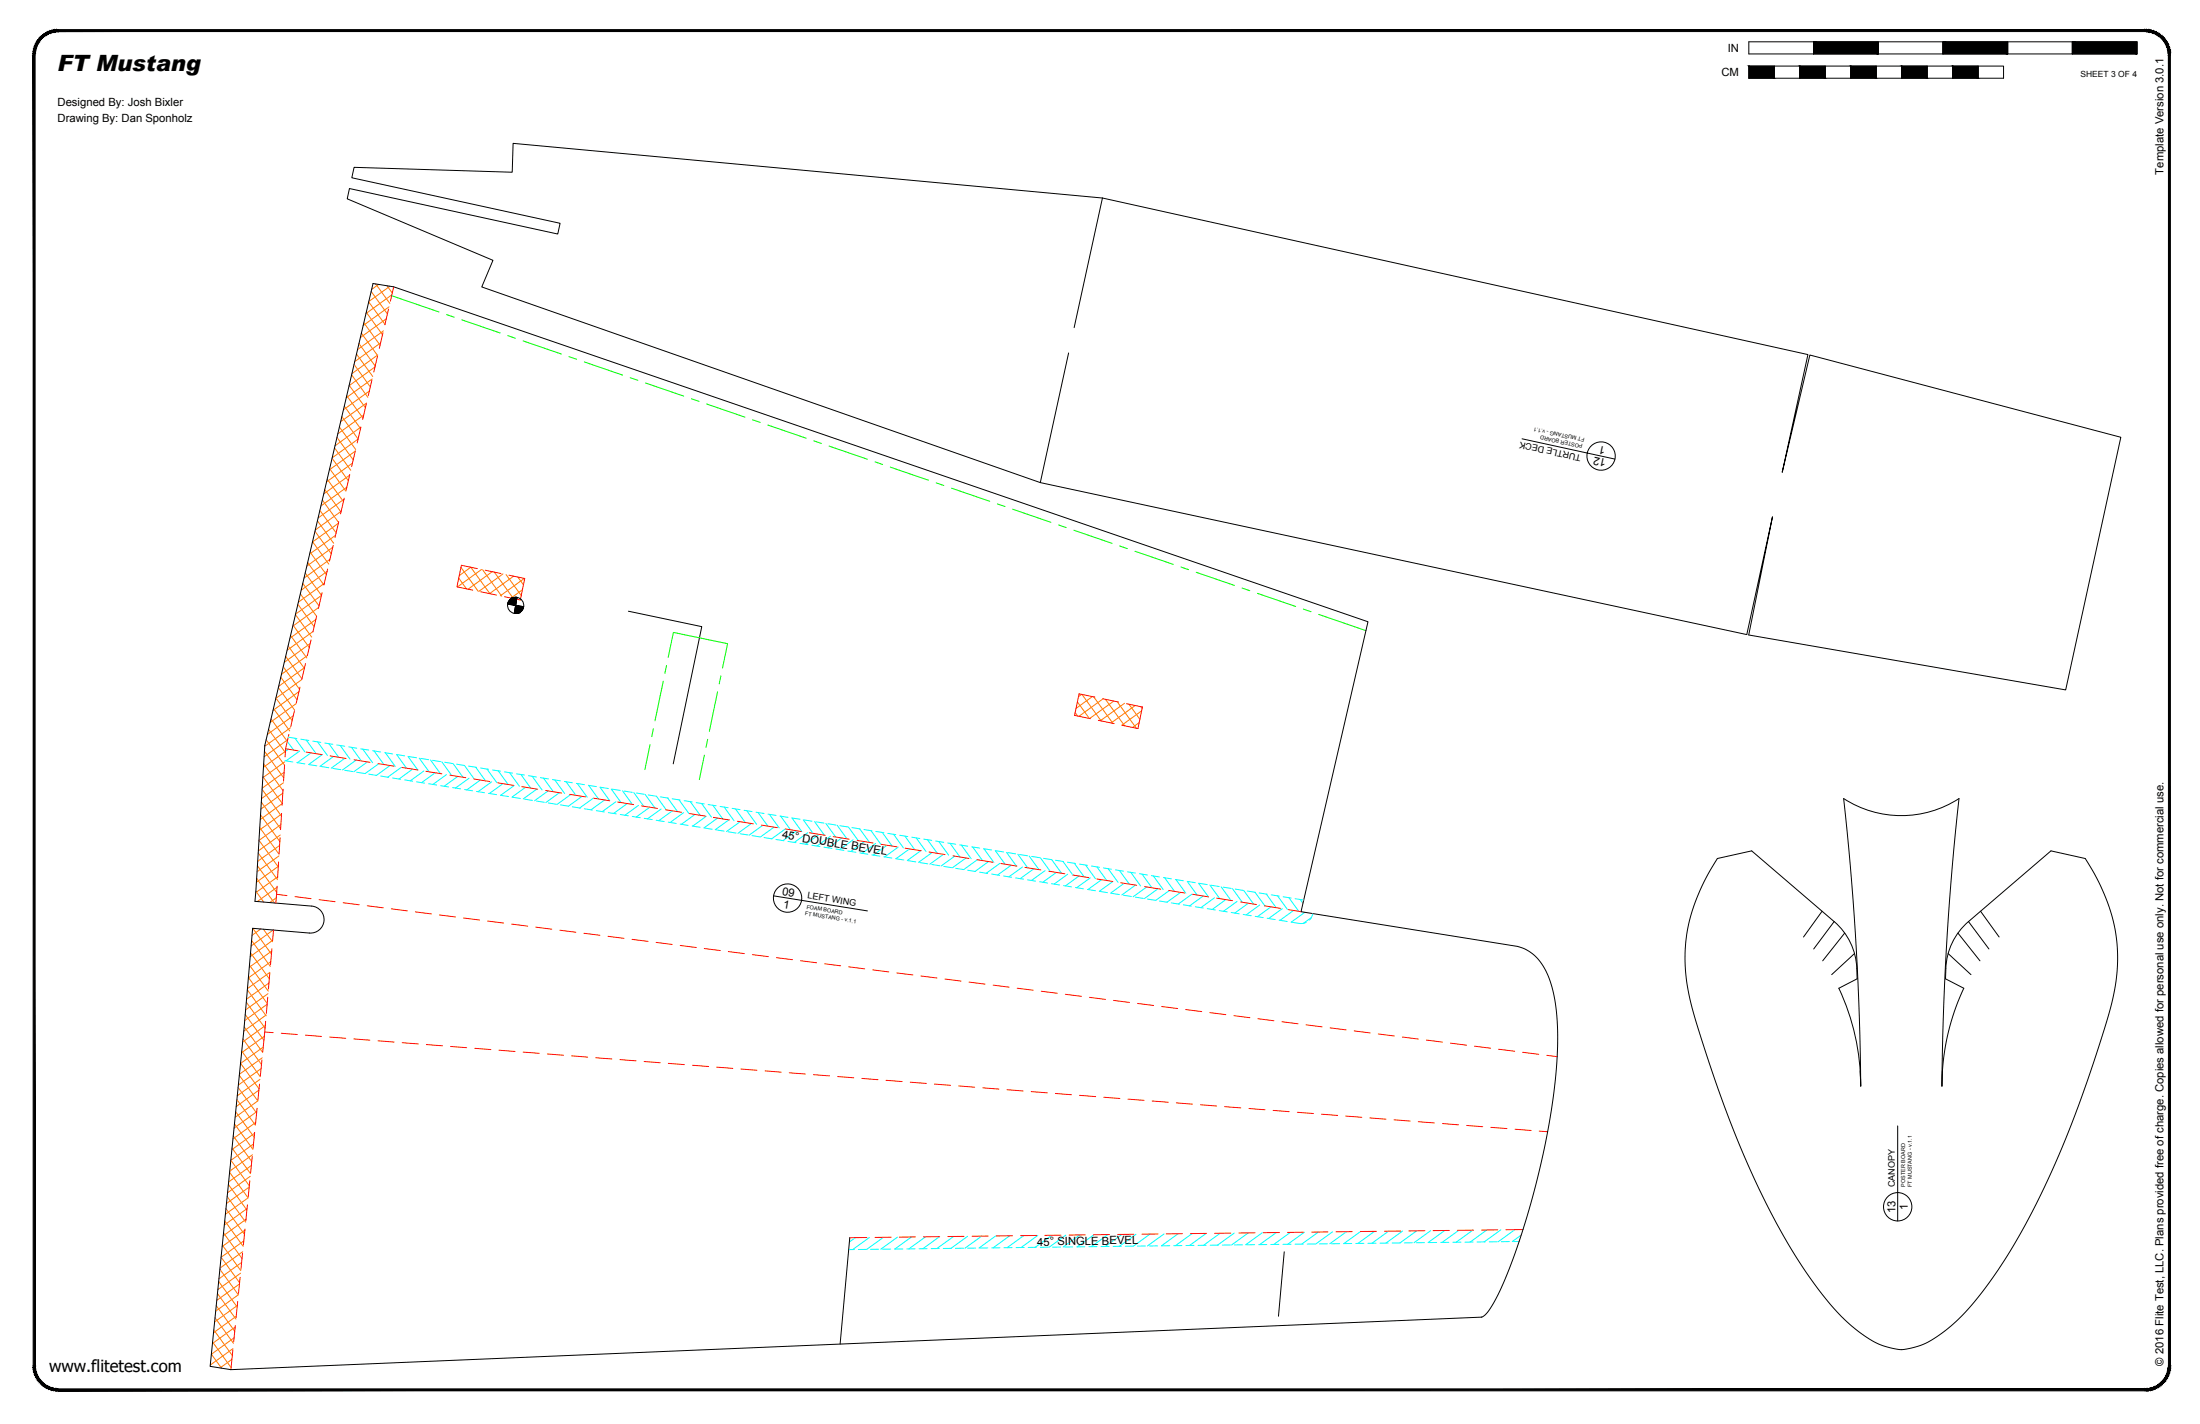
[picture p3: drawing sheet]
<svg xmlns="http://www.w3.org/2000/svg" width="864mm" height="559mm" viewBox="0 0 864 559" stroke-linecap="round" stroke-linejoin="round" font-family="sans-serif">
<!-- layer: 06 CAVITY -->
<g fill="none" stroke="#ff7f00" stroke-width=".39">
<path d="M144.7 118.5l6.4 8.8M145.7 114.4l6.4 8.8M147.5 111.4l5.5 7.7M148.6 111.6l-2.7 2M151.9 112.1l2.1 2.9M153.1 112.3l-8.3 6M153.8 115.7l-10.1 7.3M139.9 138.9l6.4 8.8M140.9 134.8l6.4 8.8M141.9 130.7l6.3 8.8M142.8 126.6l6.4 8.9M143.8 122.5l6.4 8.9"/>
<path d="M148.3 139.3l-10.2 7.3M149.4 134.6l-10.2 7.3M150.5 129.8l-10.2 7.4M151.6 125.1l-10.1 7.4M152.7 120.4l-10.1 7.4M135.1 159.4l6.4 8.8M136.1 155.3l6.4 8.8M137.1 151.2l6.3 8.8M138 147.1l6.4 8.8M139 143l6.4 8.8M143.9 158.2l-10.2 7.3M145 153.4l-10.2 7.4"/>
<path d="M146.1 148.7l-10.2 7.4M147.2 144l-10.2 7.4M130.4 179.8l6.3 8.8M131.3 175.7l6.4 8.9M132.3 171.6l6.3 8.9M133.2 167.6l6.4 8.8M134.2 163.5l6.4 8.8-10.2 7.4M139.5 177l-10.2 7.4M141.7 167.6l-10.2 7.4M142.8 162.9l-10.2 7.3M126.5 196.2l6.4 8.8M127.5 192.1l6.4 8.8"/>
<path d="M128.4 188l6.4 8.8M129.4 183.9l6.4 8.8M135 195.9l-10.1 7.4M136.1 191.2l-10.1 7.3M137.2 186.5l-10.1 7.3M138.4 181.8l-10.2 7.3M121.7 216.7l6.4 8.8M122.7 212.6l6.4 8.8M123.6 208.5l6.4 8.8M124.6 204.4l6.4 8.8M125.6 200.3l6.3 8.8M129.5 219.5l-10.2 7.4"/>
<path d="M130.6 214.8l-10.2 7.3M131.7 210.1l-10.2 7.3M132.8 205.4l-10.1 7.3M133.9 200.6l-10.1 7.4M116.9 237.1l6.4 8.8M117.9 233l6.4 8.8M118.8 228.9l6.4 8.8M119.8 224.8l6.4 8.9-10.2 7.3M120.8 220.7l6.3 8.9M125.1 238.4l-10.2 7.3M127.3 228.9l-10.2 7.4M128.4 224.2l-10.2 7.4"/>
<path d="M180.1 226.9l3 4.2M180.3 225.9l4.5-3.3 7.5 10.4M181 222.7l6.7 9.3M189 223.5l-9.5 6.8M189.4 223.6l7.5 10.3M193.2 224.3l-9.4 6.9M194 224.5l7.6 10.4M197.4 225.2l-9.4 6.9M198.7 225.5l5.9 8.2M201.6 226.1l-9.4 6.9M203.3 226.4l2.2 3.1M205.1 231.5l-4.5 3.2"/>
<path d="M205.8 227l-9.4 6.8M112.1 257.6l6.4 8.8M113.1 253.5l6.4 8.8M114.1 249.4l6.3 8.8M115 245.3l6.4 8.8M116 241.2l6.4 8.8M120.7 257.3l-10.2 7.3M121.8 252.5l-10.2 7.4M122.9 247.8l-10.2 7.4M124 243.1l-10.2 7.4M107.4 278l6.3 8.8M108.3 273.9l6.4 8.8"/>
<path d="M109.3 269.8l6.4 8.9M110.2 265.8l6.4 8.8M111.2 261.7l6.4 8.8M116.2 276.1l-10.1 7.4M117.3 271.4l-10.1 7.4M118.4 266.7l-10.1 7.4M119.6 262l-10.2 7.3M422 279.6l1 1.4M422.9 275.4l4.7 6.5M424.6 272.5l-1.2 .9M424.7 272.5l7.5 10.4M428.8 273.3l-6.4 4.7"/>
<path d="M429.3 273.5l7.6 10.3M433 274.2l-9.5 6.9M433.9 274.4l7.6 10.4M437.2 275.1l-9.5 6.9M438.6 275.4l7.5 10.4M441.4 276l-9.5 6.8M443.2 276.3l4.2 6M445.6 276.9l-9.4 6.8M447.8 277.3l.5 .7M448.1 279l-7.7 5.6M103.5 299.8l7.6 10.5M103.8 294.8l7.6 10.5"/>
<path d="M104.5 290.3l7.2 10M105.4 286.2l6.6 9.1M106.4 282.1l6.4 8.8M111.8 299l-8.6 6.2M112 294.9l-8.6 6.2M112.9 290.3l-9.2 6.7M114 285.6l-10.1 7.3M115.1 280.9l-10.1 7.3M447.2 283.6l-2.6 1.9M102.3 319.8l7.6 10.4M102.6 314.8l7.6 10.4M102.9 309.8l7.6 10.4"/>
<path d="M103.2 304.8l7.6 10.4M110.5 319.5l-8.6 6.2M110.8 315.4l-8.6 6.2M111 311.3l-8.6 6.2M111.3 307.2l-8.6 6.2M111.5 303.1l-8.6 6.2M101 339.7l7.6 10.5M101.4 334.7l7.5 10.5M101.7 329.7l7.5 10.5M102 324.8l7.5 10.4M109.2 340l-8.5 6.2M109.5 335.9l-8.6 6.2"/>
<path d="M109.8 331.8l-8.6 6.2M110 327.7l-8.6 6.2M110.3 323.6l-8.6 6.2M100.4 349.7l3.1 4.3M100.7 344.7l7 9.6M108.5 352.3l-2.6 1.9M108.7 348.2l-7.7 5.6M109 344.1l-8.6 6.2M97.9 378.7l7.4 10.2M98.3 373.9l7.4 10.2M98.8 369.1l7.3 10.2M99.2 364.3l7.3 10.1"/>
<path d="M102.4 364.5l-3.5 2.5M103.4 364.6l3.6 5M106.3 377.4l-8.8 6.4M106.7 373.2l-8.8 6.4M107 369l-8.8 6.4M107.2 365l-8.6 6.2M96.3 398.1l7.3 10.1M96.7 393.3l7.4 10.2M97.1 388.4l7.4 10.2M97.5 383.6l7.4 10.2M104.5 398.3l-8.8 6.4M104.9 394.1l-8.8 6.4"/>
<path d="M105.2 389.9l-8.8 6.4M105.6 385.7l-8.8 6.4M105.9 381.6l-8.8 6.3M94.4 417.2l7.3 10.1M94.9 412.5l7.3 10M95.4 407.7l7.2 10M95.8 402.9l7.3 10.1M102.5 419.3l-8.9 6.5M102.9 415.1l-8.9 6.5M103.3 410.9l-8.9 6.4M103.8 406.7l-9 6.4M104.1 402.5l-8.8 6.4"/>
<path d="M92.5 436.3l7.3 10M93 431.5l7.3 10M93.5 426.7l7.2 10.1M93.9 422l7.3 10-8.9 6.5M100.8 436.2l-8.9 6.5M101.6 427.8l-8.9 6.4M102.1 423.6l-9 6.4M90.6 455.3l7.3 10M91.1 450.5l7.2 10.1M91.6 445.8l7.2 10M92 441l7.3 10M98.7 457.4l-8.9 6.4"/>
<path d="M99.1 453.2l-8.9 6.4M99.5 448.9l-8.9 6.5M99.9 444.7l-8.9 6.4M100.4 440.5l-9 6.4M88.2 479.1l7.3 10M88.7 474.3l7.3 10M89.2 469.6l7.2 10M89.6 464.8l7.3 10M90.1 460l7.3 10.1-8.9 6.4M96.5 478.5l-8.9 6.5M97 474.3l-9 6.4M97.8 465.8l-8.9 6.5"/>
<path d="M98.2 461.6l-8.9 6.5M86.3 498.1l7.3 10M86.8 493.3l7.3 10.1M87.3 488.6l7.2 10M87.7 483.8l7.3 10.1M94.4 499.6l-8.9 6.5M94.8 495.4l-8.9 6.5M95.3 491.2l-8.9 6.4M95.7 487l-8.9 6.4M96.1 482.7l-8.9 6.5M84.4 517.1l7.3 10M84.9 512.4l7.2 10"/>
<path d="M85.4 507.6l7.2 10M85.8 502.8l7.3 10.1M92.7 516.5l-8.9 6.5M93.2 512.3l-9 6.5M93.6 508.1l-8.9 6.4M94 503.9l-8.9 6.4M82.5 536.1v.1M83.4 526.6l7.3 10.1M83.9 521.9l7.3 10M91 533.4l-4.6 3.4M91.5 529.2l-9 6.5M91.9 525l-8.9 6.4 3.9 5.5"/>
<path d="M92.3 520.8l-8.9 6.4"/>
</g>
<!-- layer: 01 CUT -->
<g fill="none" stroke="#000" stroke-width=".39">
<path d="M432.8 77.7l276.9 61.4-10.1 46.2 10.9-46 122 32.3-21.6 99.1-124.4-21.5 9.3-46.4-10.1 46.2-277.3-59.6M432.8 77.7l-231.4-21.4-.3 11.3-62.1-1.9-.9 4.1 81.8 17.8-1 4.2-81.7-17.8-.9 4 57.2 24.2-4.4 10.4 219.3 76.8M432.8 77.7l-11.2 50.9M146.4 111.3l8.2 1.3 382.4 131.4-26.3 113.8 85 13.6a17.4 17.4 0 0 1 12 11.4 75.8 75.8 0 0 1 3.6 31.5 293.3 293.3 0 0 1-22.7 92.6l-4.2 7.5-1.5 1.6-1.4 .9-490.9 20.6-8.1-1.3 13.3-132.5 3.4-39.4 22.3 1.8a5.3 5.3 0 0 0 5.7-4.8 5.3 5.3 0 0 0-4.9-5.7l-22.2-1.9 3.8-61.2zM419.5 138.5l-11.1 50.9M246.7 239.8l28.8 6.1-11.2 53.9M715.2 357.6l-7.2 10.1M777.5 357.6l7.3 10.1M720 361.6l-8 10.8M720 361.7l-32.4-27.8-13.4 3a69.3 69.3 0 0 0-12.8 38.6 83.7 83.7 0 0 0 5.3 28.4 402.1 402.1 0 0 0 33.3 80.9 143 143 0 0 0 26.2 35 34.6 34.6 0 0 0 17.3 9.4l3.4 .4a30.8 30.8 0 0 0 17.6-8.1 114.5 114.5 0 0 0 23.7-29.1 346.5 346.5 0 0 0 33.5-75.2l1.1-3.3a151.5 151.5 0 0 0 7.9-29.6 64.7 64.7 0 0 0-8.5-41.4l-3.6-6-13.5-3-32.4 27.8M720 361.7a26.6 26.6 0 0 1 9 22.4l-7.2 3.7a90.4 90.4 0 0 1 8.6 38.4M724.1 366.2l-8.6 10.8"/>
<path d="M728 374.2l-9 8.3M764.7 374.2l9 8.3M768.6 366.2l8.6 10.8M772.7 361.7a26.6 26.6 0 0 0-9 22.4l7.2 3.7a90.1 90.1 0 0 0-8.6 38.4M772.7 361.6l8.1 10.8M730.2 420.2l.2 6M730.4 426.2a1100.4 1100.4 0 0 0-6.7-112.8 41.6 41.6 0 0 0 45.3 0 1094.2 1094.2 0 0 0-6.7 112.8M762.5 420.2l-.2 6M333.6 485.7l-3.8 41.7M504.1 491.2l-2.2 25.3"/>
</g>
<!-- layer: 05 REFERENCE -->
<g fill="none" stroke="#0f0" stroke-width=".39">
<path d="M153.7 116l18.6 6.4M175.3 123.5l3 1M181.3 125.5l15 5.2M199.3 131.7l3 1M205.3 133.8l15.1 5.1M223.4 140l3 1M229.4 142l15 5.2M247.4 148.2l3 1M253.4 150.3l15 5.1M271.4 156.5l3 1M277.4 158.5l15 5.2M295.4 164.7l3 1.1"/>
<path d="M301.4 166.8l15 5.2M319.4 173l3 1M325.5 175.1l15 5.1M343.5 181.2l3 1.1M349.5 183.3l15 5.2M367.5 189.5l3 1M373.5 191.6l15 5.1M391.5 197.8l3 1M397.5 199.8l15 5.2M415.5 206l3 1M421.5 208.1l15 5.1M439.6 214.3l3 1"/>
<path d="M445.6 216.3l15 5.2M463.6 222.5l3 1M469.6 224.6l15 5.1M487.6 230.8l3 1M493.6 232.8l15 5.2M511.6 239l3 1.1M262.3 258l2-9.8 21.3 4.4-2 9.6M517.6 241.1l18.6 6.4M260.4 267.3l-3.3 15.6M261.6 261.1l-.6 3.1M281.7 271.5l-3.3 15.5M283 265.3l-.7 3.1"/>
<path d="M255.2 292.2l-2.1 9.8M256.5 286l-.7 3.1M276.5 296.3l-2 9.6M277.8 290.1l-.6 3.1"/>
</g>
<!-- layer: 04 BEVEL -->
<g fill="none" stroke="#0ff" stroke-width=".39">
<path d="M111.8 298.5l3.2 .5M112.8 290.9l2.4 3.4M113.2 289.3l3.3 .5M113.2 294l-1.2 .9M115.8 289.7l3.9 5.3M116.5 299.3l3.2 .5M117.6 294.7l-5.3 3.9M118.1 290.1l3.1 .5M120.2 290.4l3.9 5.4M122.1 295.4l-5.4 3.9M122.8 290.8l3.1 .5M124.7 291.1l3.8 5.4"/>
<path d="M126.5 296.1l-5.3 3.9 3.2 .5M127.5 291.6l3.1 .5M129.1 291.8l3.9 5.4M130.9 296.9l-5.3 3.8M132.2 292.3l3.1 .5M133.5 292.5l3.9 5.4M135.4 297.6l-5.4 3.8M136.9 293.1l3.1 .5M138 293.3l3.8 5.3M139.8 298.3l-5.3 3.8M141.6 293.8l3.1 .5M142.4 294l3.9 5.3"/>
<path d="M144.2 299l-5.3 3.8M146.3 294.6l3.1 .5M146.8 294.7l3.9 5.3M148.7 299.7l-5.4 3.9M151 295.4l3.1 .5M151.3 295.4l3.8 5.3M158.9 296.6l-3.2-.5 3.9 5.3M160.1 296.8l3.9 5.4M160.4 296.9l3.2 .5M164.6 297.5l3.8 5.4M165.1 297.6l3.2 .5M169 298.2l3.9 5.4"/>
<path d="M169.8 298.4l3.2 .5M173.4 299l3.9 5.3M174.5 299.1l3.2 .5M177.9 299.7l3.8 5.3M179.2 299.9l3.1 .5 3.9 5.3M125.9 300.8l3.2 .5M130.6 301.5l3.2 .5M135.3 302.3l3.2 .5M140 303l3.2 .5M144.7 303.8l3.2 .5M149.4 304.5l3.2 .5M153.1 300.4l-5.3 3.9"/>
<path d="M154.1 305.3l3.2 .5M157.5 301.1l-5.3 3.9M158.8 306.1l3.2 .4M162 301.8l-5.4 3.9M163.6 306.8l3.1 .5M166.4 302.5l-5.3 3.9M168.3 307.6l3.1 .5M170.8 303.2l-5.3 3.9M172.9 308.3l3.2 .5M175.3 304l-5.4 3.8M177.7 309.1l3.1 .5M179.7 304.7l-5.3 3.8"/>
<path d="M182.4 309.8l3.1 .5M183.9 300.6l3.2 .5M184.1 305.4l-5.3 3.8M186.7 301.1l3.9 5.3M187.1 310.6l3.1 .5M188.6 306.1l-5.4 3.9M188.6 301.4l3.2 .5M191.2 301.8l3.8 5.3M191.8 311.3l3.1 .5M193 306.8l-5.3 3.9M193.3 302.1l3.2 .5M195.6 302.5l3.9 5.3"/>
<path d="M196.5 312.1l3.1 .5M197.4 307.5l-5.3 3.9M198 302.9l3.2 .5M200 303.2l3.9 5.4M201.2 312.8l3.1 .5M201.9 308.2l-5.4 3.9M202.7 303.6l3.2 .5M204.5 303.9l3.8 5.4M205.9 313.6l3.1 .5M206.3 308.9l-5.3 3.9M207.4 304.4l3.2 .5M208.9 304.6l3.9 5.4"/>
<path d="M210.6 314.3l3.1 .5M210.7 309.7l-5.3 3.8M212.1 305.2l3.2 .5M213.3 305.4l3.9 5.3M215.2 310.4l-5.4 3.8M215.3 315.1l3.1 .5M216.8 305.9l3.2 .5M217.8 306.1l3.8 5.3M219.6 311.1l-5.3 3.8M221.5 306.7l3.2 .5M222.2 306.8l3.9 5.3M224 311.8l-5.3 3.9"/>
<path d="M224.7 316.6l3.1 .5M226.2 307.4l3.2 .5M226.6 307.5l3.9 5.3M228.5 312.5l-5.4 3.9-3.1-.5M229.4 317.4l3.1 .5M231 308.2l3.1 .5M231.1 308.2l3.8 5.3M232.9 313.2l-5.3 3.9M234.1 318.1l3.1 .5M235.5 308.9l3.9 5.3M235.7 308.9l3.1 .5M237.3 313.9l-5.3 3.9"/>
<path d="M238.8 318.9l3.1 .5M239.9 309.6l3.9 5.4M240.4 309.7l3.1 .5M241.8 314.6l-5.4 3.9M243.5 319.6l3.1 .5M244.4 310.3l3.8 5.4M245.1 310.4l3.1 .5M246.2 315.3l-5.3 3.9M248.8 311l3.9 5.4M249.8 311.2l3.1 .5M250.6 316.1l-5.3 3.8M253.2 311.7l3.9 5.4"/>
<path d="M254.5 311.9l3.1 .5M255.1 316.8l-5.4 3.8M257.7 312.5l3.8 5.3M259.2 312.7l3.1 .5M259.5 317.5l-5.3 3.8M262.1 313.2l3.9 5.3M263.9 313.5l3.1 .5M263.9 318.2l-5.3 3.8M266.5 313.9l3.9 5.3M268.4 318.9l-5.4 3.9M268.6 314.2l3.1 .5M271 314.6l3.8 5.3"/>
<path d="M272.8 319.6l-5.3 3.9M273.3 315l3.1 .5M275.4 315.3l3.9 5.3M278 315.7l3.1 .5M279.8 316l3.9 5.4M282.7 316.5l3.1 .5M284.3 316.7l3.8 5.4M287.4 317.2l3.1 .5M288.7 317.4l3.9 5.4M292.1 318l3.1 .5M293.1 318.1l3.9 5.4M296.8 318.7l3.1 .5"/>
<path d="M297.6 318.9l3.8 5.3M301.5 319.5l3.1 .5M302 319.6l3.9 5.3M248.2 320.4l3.1 .5M252.9 321.1l3.1 .5M257.6 321.9l3.1 .5M262.3 322.6l3.1 .5M267 323.4l3.1 .5M271.7 324.1l3.1 .5M276.4 324.9l3.1 .5M277.2 320.3l-5.3 3.9M281.1 325.7l3.1 .5"/>
<path d="M281.7 321l-5.4 3.9M285.8 326.4l3.1 .5M286.1 321.7l-5.3 3.9M290.5 327.2l3.2 .5M290.5 322.4l-5.3 3.9M295 323.2l-5.4 3.8M295.2 327.9l3.2 .5M299.4 323.9l-5.3 3.8M299.9 328.7l3.2 .5M303.8 324.6l-5.3 3.8M304.6 329.4l3.2 .5M306.2 320.2l3.1 .5"/>
<path d="M306.4 320.3l3.9 5.3M308.3 325.3l-5.4 3.9M309.3 330.2l3.2 .5M312.7 326l-5.3 3.9M314 330.9l3.2 .5M314 321.5l-3.1-.5 3.8 5.3M315.3 321.7l3.9 5.3M315.6 321.7l3.1 .5M317.1 326.7l-5.3 3.9M318.7 331.7l3.2 .5M319.8 322.4l3.8 5.3M320.3 322.5l3.1 .5"/>
<path d="M321.6 327.4l-5.4 3.9M323.4 332.4l3.2 .5M324.2 323.1l3.8 5.4M325 323.3l3.1 .5M326 328.1l-5.3 3.9M328.1 333.2l3.2 .5M328.6 323.8l3.9 5.4M329.7 324l3.1 .5M330.4 328.8l-5.3 3.9M332.8 334l3.2 .5M333 324.5l3.9 5.4M334.4 324.8l3.1 .5"/>
<path d="M334.9 329.6l-5.4 3.8M337.5 325.3l3.8 5.3M337.5 334.7l3.2 .5M339.1 325.5l3.2 .5M339.3 330.3l-5.3 3.8M341.9 326l3.9 5.3M342.2 335.5l3.2 .5M343.7 331l-5.3 3.8M343.8 326.3l3.1 .5M346.3 326.7l3.9 5.3M346.9 336.2l3.2 .5M348.2 331.7l-5.4 3.9"/>
<path d="M348.5 327l3.1 .5M350.8 327.4l3.8 5.3M351.6 337l3.2 .5M352.6 332.4l-5.3 3.9M353.2 327.8l3.2 .5M355.2 328.1l3.9 5.3M356.3 337.7l3.2 .5M357 333.1l-5.3 3.9M357.9 328.5l3.2 .5M359.6 328.8l3.9 5.4M361 338.5l3.2 .5M361.5 333.8l-5.4 3.9"/>
<path d="M362.6 329.3l3.2 .5M364.1 329.5l3.8 5.4M365.8 339.2l3.1 .5M365.9 334.5l-5.3 3.9M367.3 330l3.2 .5M368.5 330.2l3.9 5.4M370.3 335.3l-5.3 3.8M370.5 340l3.1 .5M372 330.8l3.2 .5M373 330.9l3.8 5.4M374.8 336l-5.4 3.8M376.7 331.5l3.2 .6"/>
<path d="M377.4 331.7l3.9 5.3M379.2 336.7l-5.3 3.8M381.4 332.3l3.2 .5M381.8 332.4l3.9 5.3M383.6 337.4l-5.3 3.8-3.1-.5M386.1 333.1l3.2 .5M386.2 333.1l3.9 5.3M388.1 338.1l-5.4 3.9M390.7 333.8l3.8 5.3M390.8 333.8l3.2 .5M392.5 338.8l-5.3 3.9M395.1 334.5l3.9 5.3"/>
<path d="M395.5 334.6l3.2 .5M396.9 339.5l-5.3 3.9M399.5 335.2l3.9 5.4M400.2 335.3l3.2 .5M404 335.9l3.8 5.4M404.9 336.1l3.2 .5M408.4 336.6l3.9 5.4M409.6 336.8l3.2 .5M412.9 337.3l3.8 5.4M414.4 337.6l3.1 .5M417.3 338.1l3.8 5.3M419.1 338.3l3.1 .5"/>
<path d="M421.7 338.8l3.9 5.3M423.8 339.1l3.1 .5M426.2 339.5l3.8 5.3M428.5 339.8l3.1 .6M379.9 341.5l3.1 .5M384.6 342.2l3.1 .6M389.3 343l3.1 .5M394 343.8l3.1 .5M398.7 344.5l3.1 .5M401.4 340.2l-5.4 3.9M403.4 345.3l3.1 .5M405.8 340.9l-5.3 3.9"/>
<path d="M408.1 346l3.1 .5M410.2 341.6l-5.3 3.9M412.8 346.8l3.1 .5M414.7 342.4l-5.4 3.8M417.5 347.5l3.1 .5M419.1 343.1l-5.3 3.8M422.2 348.3l3.1 .5M423.5 343.8l-5.3 3.8M426.9 349l3.1 .5M428 344.5l-5.4 3.9M430.6 340.2l3.9 5.3M431.6 349.8l3.1 .5"/>
<path d="M432.4 345.2l-5.3 3.9M433.2 340.6l3.1 .5M435 340.9l3.9 5.3M436.3 350.5l3.1 .5M436.8 345.9l-5.3 3.9M437.9 341.4l3.1 .5M439.4 341.6l3.9 5.3M441 351.3l3.1 .5M441.3 346.6l-5.4 3.9M442.6 342.1l3.1 .5M443.9 342.3l3.8 5.4M445.7 352l3.1 .6"/>
<path d="M445.7 347.3l-5.3 3.9M447.3 342.9l3.1 .5M448.3 343l3.9 5.4M450.1 348l-5.3 3.9M450.4 352.8l3.1 .5M452 343.6l3.1 .5M452.8 343.7l3.8 5.4M454.6 348.8l-5.4 3.8M455.1 353.6l3.1 .5M456.7 344.4l3.1 .5M457.2 344.4l3.8 5.4M459 349.5l-5.3 3.8"/>
<path d="M459.8 354.3l3.1 .5M461.4 345.1l3.1 .5M461.6 345.2l3.9 5.3M463.5 350.2l-5.4 3.8M464.5 355.1l3.1 .5M467.9 350.9l-5.4 3.9M469.2 346.4l-3.1-.5 3.8 5.3M469.2 355.8l3.1 .5M470.5 346.6l3.9 5.3M470.8 346.6l3.1 .5M472.3 351.6l-5.3 3.9M473.9 356.6l3.2 .5"/>
<path d="M474.9 347.3l3.9 5.3M475.5 347.4l3.1 .5M476.7 352.3l-5.3 3.9M478.6 357.3l3.1 .5M479.4 348l3.8 5.3M480.2 348.1l3.1 .5M481.2 353l-5.4 3.9M483.3 358.1l3.1 .5M483.8 348.7l3.9 5.4M484.9 348.9l3.1 .5M485.6 353.7l-5.3 3.9M488 358.8l3.2 .5"/>
<path d="M488.2 349.4l3.9 5.4M489.6 349.6l3.1 .6M490 354.4l-5.3 3.9M492.7 350.1l3.8 5.4M492.7 359.6l3.2 .5M494.3 350.4l3.1 .5M494.5 355.2l-5.4 3.8M497.1 350.9l3.8 5.3M498.9 355.9l-5.3 3.8M499 351.2l3.1 .5M501.5 351.6l3.9 5.3M503.4 356.6l-5.4 3.8"/>
<path d="M503.7 351.9l3.1 .5M506 352.3l3.8 5.3M507.8 357.3l-5.4 3.8M508.4 352.7l3.4 .5M510.4 353l1.1 1.5M512.2 358l-5.4 3.9 4 .5 2-.5M515.3 358.5l-.4 1.2-.8 1.3M497.4 360.3l3.2 .6M502.1 361.1l3.2 .5M514.8 360.1l-3.1 2.2M335.4 490.3l-2.3 .1M335.8 485.7l-2.4 1.7"/>
<path d="M340.1 490.3h-3.2M341.3 485.6l-6.6 4.8M344.9 490.2l-3.2 .1M346.8 485.5l-6.6 4.8M349.6 490.2h-3.1M352.3 485.5l-6.6 4.7M357.8 485.4l-6.6 4.7h3.2M359.2 490.1h-3.2M363.3 485.3l-6.5 4.8M363.9 490h-3.1M368.7 489.9l-3.2 .1M368.8 485.3l-6.5 4.7"/>
<path d="M373.5 489.9h-3.2M374.3 485.2l-6.5 4.7M378.2 489.8l-3.2 .1M379.8 485.1l-6.5 4.8M383 489.8h-3.2M385.3 485.1l-6.5 4.7M387.7 489.7h-3.1M390.8 485l-6.5 4.7M392.5 489.7h-3.2M396.4 484.9l-6.6 4.8M397.3 489.6h-3.2M401.9 484.9l-6.6 4.7"/>
<path d="M402 489.5l-3.1 .1M406.8 489.5h-3.2M407.4 484.8l-6.6 4.7M411.6 489.4l-3.2 .1M412.9 484.7l-6.6 4.8M416.3 489.4h-3.2M418.4 484.7l-6.6 4.7M421.1 489.3h-3.2M423.9 484.6l-6.5 4.7M425.8 489.2l-3.1 .1M429.4 484.5l-6.5 4.8M430.6 489.2h-3.2"/>
<path d="M434.9 484.5l-6.5 4.7M435.4 489.1l-3.2 .1M440.1 489.1h-3.1M440.4 484.4l-6.5 4.7M445.9 484.3l-6.5 4.8M449.7 489h-3.2M451.4 484.3l-6.5 4.7h-3.2M454.4 488.9h-3.2M457 484.2l-6.6 4.7M459.2 488.8l-3.2 .1M462.5 484.1l-6.6 4.8M463.9 488.8h-3.1"/>
<path d="M468 484.1l-6.6 4.7M468.7 488.7l-3.2 .1M473.5 488.7h-3.2M473.5 484l-6.6 4.8M478.2 488.6h-3.1M479 483.9l-6.6 4.8M483 488.6h-3.2M484.5 483.9l-6.5 4.7M487.8 488.5h-3.2M490 483.8l-6.5 4.8M492.5 488.4l-3.2 .1M495.5 483.7l-6.5 4.8"/>
<path d="M497.3 488.4h-3.2M501 483.7l-6.5 4.7M502 488.3l-3.1 .1M506.5 483.6l-6.5 4.8M506.8 488.3h-3.2M511.6 488.2h-3.2M512 483.5l-6.5 4.8M516.3 488.1l-3.1 .1M517.6 483.5l-6.6 4.7M521.1 488.1h-3.2M523.1 483.4l-6.6 4.7M525.9 488l-3.2 .1"/>
<path d="M528.6 483.3l-6.6 4.8M534.1 483.3l-6.6 4.7h3.1M535.4 487.9l-3.2 .1M539.6 483.2l-6.6 4.7M540.1 487.9h-3.1M544.9 487.8h-3.2M545.1 483.1l-6.6 4.8M549.7 487.7l-3.2 .1M550.6 483.1l-6.6 4.7M554.4 487.7h-3.1M556.1 483l-6.5 4.7M559.2 487.6l-3.2 .1"/>
<path d="M561.6 482.9l-6.5 4.8M564 487.6h-3.2M567.1 482.9l-6.5 4.7M568.7 487.5h-3.2M572.6 482.8l-6.5 4.7M573.5 487.5h-3.2M578.1 482.7l-6.5 4.8M578.2 487.4h-3.1M583 487.3l-3.2 .1M583.6 482.7l-6.5 4.7M587.8 487.3h-3.2M589.2 482.6l-6.6 4.7"/>
<path d="M592.5 487.2l-3.1 .1M594.7 482.5l-6.6 4.8M596.3 487.2h-2.2M597.2 484.7l-3.6 2.5"/>
</g>
<!-- layer: 02 SCORE -->
<g fill="none" stroke="#f00" stroke-width=".39">
<path d="M154.6 112.6l-1.4 5.6M148.2 139.8l-1.5 6.2M150.3 130.5l-1.4 6.2M152.5 121.3l-1.4 6.2M143.8 158.4l-1.4 6.2M146 149.1l-1.4 6.2M139.5 176.9l-1.5 6.2M141.7 167.6l-1.5 6.2M135.1 195.5l-1.4 6.1M137.3 186.2l-1.4 6.2M130.8 214l-1.5 6.2M133 204.7l-1.5 6.2"/>
<path d="M126.4 232.6l-1.4 6.1M128.6 223.3l-1.4 6.2M187.3 223.1l-6.2-1.3-1.7 8.5 6.2 1.3M188.7 232.2l6.2 1.3M190.4 223.8l6.3 1.3M199.8 225.7l6.2 1.3-1.8 8.5-6.2-1.3M122.1 251.1l-1.5 6.2M124.3 241.8l-1.5 6.2M115.6 278.9l-1.5 6.2M117.8 269.7l-1.5 6.1M119.9 260.4l-1.4 6.2M429.8 273.6l-6.2-1.3-1.8 8.4 6.2 1.3"/>
<path d="M432.9 274.2l6.2 1.3M442.2 276.2l6.3 1.2-1.8 8.5-6.2-1.3M112.1 293.8l-.2 3.2M112.1 293.8l4.9 .8M113.4 288.2l-1.3 5.6M120.2 295.1l6.2 1M129.6 296.6l6.2 1M139 298.1l6.3 1.1M148.4 299.6l6.3 1.1M431.2 282.7l6.2 1.3M110.5 319.2l-.4 6.4M111.1 309.7l-.4 6.3"/>
<path d="M111.7 300.2l-.4 6.3M157.8 301.2l6.3 1M167.2 302.7l6.3 1M176.6 304.2l6.3 1M186 305.7l6.3 1M195.4 307.2l6.3 1M204.8 308.7l6.3 1M214.2 310.2l6.3 1M223.6 311.7l6.3 1M233 313.2l6.3 1M242.4 314.7l6.3 1M251.8 316.2l6.3 1"/>
<path d="M261.2 317.7l6.3 1.1M270.7 319.3l6.2 1M109.4 338.2l-.4 6.4M109.9 328.7l-.3 6.4M280.1 320.8l6.2 1M289.5 322.3l6.2 1M298.9 323.8l6.2 1M308.3 325.3l6.2 1M317.7 326.8l6.2 1M327.1 328.3l6.3 1M336.5 329.8l6.3 1M345.9 331.3l6.3 1"/>
<path d="M355.3 332.8l6.3 1M364.7 334.3l6.3 1M374.1 335.9l6.3 1M383.5 337.4l6.3 1M392.9 338.9l6.3 1M108.6 350.9l4.1 .6M108.8 347.7l-.5 6.7M115.8 351.9l6.3 .8M125.3 353.1l6.3 .7M134.7 354.2l6.3 .9M144.2 355.4l6.2 .8M153.6 356.6l6.3 .8"/>
<path d="M163.1 357.8l6.3 .8M172.5 359l6.3 .8M402.3 340.4l6.3 1M411.7 341.9l6.3 1M421.1 343.4l6.3 1M430.5 344.9l6.3 1M439.9 346.4l6.3 1M449.3 347.9l6.3 1M458.8 349.4l6.2 1M468.2 350.9l6.2 1M477.6 352.4l6.2 1M487 354l6.2 1"/>
<path d="M496.4 355.5l6.2 1M505.8 357l4.9 .8M106.7 372.3l-.5 6.3M107.4 365l-.4 4.2M182 360.2l6.3 .8M191.4 361.4l6.3 .8M200.8 362.6l6.4 .8M210.3 363.8l6.3 .8M219.7 365l6.3 .8M229.2 366.2l6.3 .8M238.7 367.4l6.2 .8M248.1 368.6l6.3 .8"/>
<path d="M257.6 369.8l6.2 .8M267 371l6.3 .8M276.4 372.2l6.4 .8M285.9 373.4l6.3 .8M295.3 374.6l6.3 .8M304.8 375.8l6.3 .8M314.2 377l6.3 .8M323.7 378.2l6.3 .8M333.1 379.4l6.3 .8M105.1 391.3l-.5 6.3M105.9 381.8l-.5 6.3M342.6 380.6l6.3 .8"/>
<path d="M352 381.8l6.3 .8M361.5 383l6.3 .8M370.9 384.2l6.3 .8M380.4 385.4l6.3 .8M389.8 386.6l6.3 .8M399.3 387.8l6.3 .8M408.7 389l6.3 .8M418.2 390.2l6.3 .8M427.6 391.4l6.3 .8M437.1 392.6l6.3 .8M446.5 393.8l6.3 .8M456 395l6.3 .8"/>
<path d="M465.4 396.2l6.3 .8M474.9 397.4l6.3 .8M484.3 398.6l6.3 .8M493.8 399.8l6.3 .8M102.8 415.9l-.6 6.4M103.9 405l3.3 .2M104.3 400.8l-1.2 12M110.4 405.5l6.3 .5M119.9 406.2l6.3 .5M129.4 407l6.3 .4M138.9 407.7l6.3 .5M148.4 408.4l6.3 .5"/>
<path d="M157.9 409.2l6.3 .5M167.4 409.9l6.3 .5M176.9 410.6l6.3 .5M186.4 411.4l6.3 .5M195.9 412.1l6.3 .5M205.4 412.9l6.3 .4M214.9 413.6l6.3 .5M224.4 414.3l6.3 .5M233.8 415.1l6.4 .5M243.3 415.8l6.4 .5M252.8 416.6l6.4 .4M262.3 417.3l6.4 .5"/>
<path d="M271.8 418l6.4 .5M281.3 418.8l6.4 .5M290.8 419.5l6.4 .5M503.2 401l6.3 .8M512.7 402.2l6.3 .8M522.1 403.4l6.3 .7M531.6 404.6l6.3 .7M541 405.7l6.3 .8M550.5 406.9l6.3 .8M559.9 408.1l6.3 .8M569.4 409.3l6.3 .8M578.8 410.5l6.3 .8"/>
<path d="M588.3 411.7l6.3 .8M597.7 412.9l6.3 .8M607.2 414.1l4.1 .5M100.9 434.9l-.6 6.3M101.9 425.4l-.7 6.3M300.3 420.2l6.4 .5M309.8 421l6.4 .5M319.3 421.7l6.3 .5M328.8 422.5l6.3 .4M338.3 423.2l6.3 .5M347.8 423.9l6.3 .5M357.3 424.7l6.3 .5"/>
<path d="M366.8 425.4l6.3 .5M376.3 426.1l6.3 .5M385.8 426.9l6.3 .5M395.3 427.6l6.3 .5M404.8 428.4l6.3 .5M414.3 429.1l6.3 .5M423.8 429.8l6.3 .5M433.3 430.6l6.3 .5M442.8 431.3l6.3 .5M452.3 432l6.3 .5M461.8 432.8l6.3 .5M471.3 433.5l6.3 .5"/>
<path d="M480.8 434.3l6.3 .5M490.3 435l6.3 .5M499.8 435.7l6.3 .5M509.2 436.5l6.4 .5M518.7 437.2l6.4 .5M528.2 438l6.4 .4M537.7 438.7l6.4 .5M547.2 439.4l6.4 .5M99 453.8l-.6 6.4M100 444.4l-.7 6.3M556.7 440.2l6.4 .5M566.2 440.9l6.4 .5"/>
<path d="M575.7 441.6l6.3 .5M585.2 442.4l6.4 .5M594.7 443.1l6.3 .5M604.2 443.9l3.3 .2M97.1 472.8l-.6 6.3M98.1 463.3l-.7 6.3M95.2 491.8l-.6 6.3M96.2 482.3l-.7 6.3M340.3 485.6l-6.7 .1M349.8 485.5l-6.3 .1M359.4 485.4l-6.4 .1M368.9 485.3l-6.4 .1"/>
<path d="M378.4 485.2h-6.3M387.9 485l-6.3 .1M397.5 484.9l-6.4 .1M407 484.8l-6.4 .1M416.5 484.7l-6.3 .1M426 484.6l-6.3 .1M435.6 484.5h-6.4M445.1 484.3l-6.4 .1M454.6 484.2l-6.3 .1M464.1 484.1l-6.3 .1M473.6 484l-6.3 .1M483.2 483.9l-6.4 .1"/>
<path d="M492.7 483.8l-6.4 .1M502.2 483.7h-6.3M511.7 483.5l-6.3 .1M521.3 483.4l-6.4 .1M530.8 483.3l-6.4 .1M540.3 483.2l-6.3 .1M549.8 483.1l-6.3 .1M559.4 483h-6.4M568.9 482.8l-6.4 .1M578.4 482.7l-6.3 .1M587.9 482.6l-6.3 .1M597.8 482.5l-6.7 .1"/>
<path d="M93.3 510.7l-.6 6.3M94.3 501.2l-.7 6.4M91.4 529.7l-.8 7.8M92.4 520.2l-.7 6.3"/>
</g>
<!-- layer: 23 NOTES -->
<g fill="none" stroke="#000" stroke-width=".39">
<path d="M597.5 172.2l36.4 8M199.3 237.1l6.2 1M202.9 234.4l-1 6.3M303.7 351.6l36.8 5.9M744.9 441.8v37.3"/>
<circle cx="628.5" cy="179" r="5.6"/>
<circle cx="202.4" cy="237.6" r="3.2"/>
<circle cx="309.2" cy="352.4" r="5.6"/>
<circle cx="744.9" cy="473.6" r="5.6"/>
</g>
<g fill="#000" stroke="#000" stroke-width=".39">
<path d="M202.6 234.4h.3zM201.9 240.6l.7 .1z"/>
<path d="M199.4 236.7l3 .9 .1-.4zM199.4 236.7l3 .9-3.1-.5z"/>
<path d="M199.5 236.4l3 .8v-.3zM199.5 236.4l3 .8-3.1-.5z"/>
<path d="M199.6 236.1l2.9 .8 .1-.4zM199.6 236.1l2.9 .8-3-.5z"/>
<path d="M199.8 235.8l2.8 .7v-.3zM199.8 235.8l2.8 .7-3-.4z"/>
<path d="M200 235.5l2.6 .7 .1-.3zM200 235.5l2.6 .7-2.8-.4z"/>
<path d="M200.3 235.2l2.4 .7v-.3zM200.3 235.2l2.4 .7-2.7-.4z"/>
<path d="M200.6 235l2.1 .6 .1-.2zM200.3 235.2l.3-.2 2.1 .6z"/>
<path d="M200.9 234.8l1.9 .6v-.3zM200.6 235l.3-.2 1.9 .6z"/>
<path d="M201.2 234.6l1.6 .5v-.2zM200.9 234.8l.3-.2 1.6 .5z"/>
<path d="M201.5 234.5l1.3 .4zM201.2 234.6l1.6 .3z"/>
<path d="M201.9 234.4l1 .4zM201.5 234.5l1.4 .3z"/>
<path d="M202.2 234.4l.7 .2zM201.9 234.4l1 .2z"/>
<path d="M202.6 234.4l.3 .1zM202.2 234.4l.7 .1z"/>
<path d="M202.1 239.5l2.2 .6 .3-.2zM202.1 239.5l2.2 .6-2.2-.3z"/>
<path d="M202.1 239.2l2.5 .7 .2-.2zM202.1 239.2l2.5 .7-2.5-.4z"/>
<path d="M202.2 238.9l2.6 .8 .2-.3zM202.2 238.9l2.6 .8-2.7-.5z"/>
<path d="M202.2 238.6l2.8 .8 .2-.3zM202.2 238.6l2.8 .8-2.8-.5z"/>
<path d="M202.3 238.3l2.9 .8 .2-.3zM202.3 238.3l2.9 .8-3-.5z"/>
<path d="M202.4 237.9l3 .9 .1-.4zM202.4 237.9l3 .9-3.1-.5z"/>
<path d="M202.4 237.6l3.1 .8v-.3zM202.4 237.6l3.1 .8-3.1-.5z"/>
<path d="M201.9 240.6l.4 .1zM201.9 240.7h.4z"/>
<path d="M201.9 240.5l1.1 .2zM201.9 240.5l.7 .2z"/>
<path d="M202 240.4l1.3 .2zM202 240.4l1 .3z"/>
<path d="M202 240.2l1.7 .3zM202 240.2l1.3 .4z"/>
<path d="M202 240l1.7 .5 .3-.2zM202 240l1.7 .5-1.7-.3z"/>
<path d="M202.1 239.8l1.9 .5 .3-.2zM202.1 239.8l1.9 .5-2-.3z"/>
</g>
<!-- layer: 21 FULL-SIZE -->
<path d="M686.5 16.4h25.4v4.8h-25.4zM711.9 16.4h25.4v4.8h-25.4zM737.3 16.4h25.4v4.8h-25.4zM762.7 16.4h25.4v4.8h-25.4zM788.1 16.4h25.4v4.8h-25.4zM813.5 16.4h25.4v4.8h-25.4zM686.5 25.9h10v4.8h10v-4.8h10v4.8h10v-4.8h10v4.8h10v-4.8h10v4.8h10v-4.8h10v4.8h10v-4.8h-10v4.8h-10v-4.8h-10v4.8h-10v-4.8h-10v4.8h-10v-4.8h-10v4.8h-10v-4.8h-10v4.8h-10z" fill="none" stroke="#000" stroke-width=".39"/>
<g fill="#000" stroke="#000" stroke-width=".39">
<path d="M22.3 11.6h.6v.8zM22.3 11.6v.8h.6zM21.6 11.7l.7-.1v.8zM21.6 11.7l.1 .8 .6-.1zM21 11.8l.6-.1 .1 .8zM21 11.8l.1 .8 .6-.1zM20.4 12l.6-.2 .1 .8zM20.4 12l.2 .7 .5-.1zM19.7 12.2l.7-.2 .2 .7zM19.7 12.2l.3 .7 .6-.2zM19.1 12.4l.6-.2 .3 .7zM19.1 12.4l.3 .7 .6-.2zM18.5 12.7l.6-.3 .3 .7zM18.5 12.7l.4 .6 .5-.2zM18 13l.5-.3 .4 .6zM18 13l.3 .6 .6-.3zM17.4 13.3l.6-.3 .3 .6zM17.4 13.3l.4 .6 .5-.3zM16.9 13.7l.5-.4 .4 .6zM16.9 13.7l.5 .6 .4-.4zM16.4 14.1l.5-.4 .5 .6zM16.4 14.1l.5 .6 .5-.4zM15.9 14.5l.5-.4 .5 .6zM15.9 14.5l.6 .6 .4-.4zM15.9 14.5l.6 .6-1-.1zM15.5 15l.6 .5 .4-.4zM15.5 15l.6 .5h-1zM15.1 15.5l.6 .5 .4-.5zM15.1 15.5l.6 .5h-1zM14.7 16l.6 .5 .4-.5zM14.7 16l.6 .5-1 .1zM14.3 16.6l.7 .4 .3-.5zM14.3 16.6l.7 .4-1 .1zM14 17.1l.7 .4 .3-.5zM14 17.1l.7 .4-.9 .2zM13.8 17.7l.7 .3 .2-.5zM13.8 17.7l.7 .3-1 .4zM13.5 18.4l.8 .2 .2-.6zM13.5 18.4l.8 .2-.9 .4zM13.4 19l.7 .2 .2-.6zM13.4 19l.7 .2-.9 .4zM13.2 19.6l.8 .2 .1-.6zM13.2 19.6l.8 .2-.9 .4zM13.1 20.2l.8 .1 .1-.5zM13.1 20.2l.8 .1-.9 .6zM13 20.9h.8l.1-.6zM13 20.9h.8l-.8 .6zM13 21.5h.8v-.6z"/>
<path d="M711.9 16.4l25.4 4.8v-4.8zM711.9 16.4l25.4 4.8h-25.4z"/>
<path d="M762.7 16.4l25.4 4.8v-4.8zM762.7 16.4l25.4 4.8h-25.4z"/>
<path d="M813.5 16.4l25.4 4.8v-4.8zM813.5 16.4l25.4 4.8h-25.4z"/>
<path d="M22.9 12.4h819.2v-.8zM22.9 11.6h819.2l-819.2 .8z"/>
<path d="M13 21.5l.8 514.4v-514.4zM13 21.5l.8 514.4h-.8z"/>
<path d="M686.5 25.9l10 4.8v-4.8zM686.5 25.9l10 4.8h-10z"/>
<path d="M706.5 25.9l10 4.8v-4.8zM706.5 25.9l10 4.8h-10z"/>
<path d="M726.5 25.9l10 4.8v-4.8zM726.5 25.9l10 4.8h-10z"/>
<path d="M746.5 25.9l10 4.8v-4.8zM746.5 25.9l10 4.8h-10z"/>
<path d="M766.5 25.9l10 4.8v-4.8zM766.5 25.9l10 4.8h-10z"/>
<path d="M851.2 21.5l.8-.6v.6zM851.2 20.9v.6l.8-.6zM851.2 20.9l.7-.7 .1 .7zM851.1 20.3l.1 .6 .7-.7zM851.8 19.6l.1 .6-.8 .1zM851 19.8l.1 .5 .7-.7zM851.6 19l.2 .6-.8 .2zM850.9 19.2l.1 .6 .6-.8zM851.4 18.4l.2 .6-.7 .2zM850.7 18.6l.2 .6 .5-.8zM851.2 17.7l.2 .7-.7 .2zM850.5 18l.2 .6 .5-.9zM850.9 17.1l.3 .6-.7 .3zM850.3 17.5l.2 .5 .4-.9zM850.6 16.6l.3 .5-.6 .4zM850 17l.3 .5 .3-.9zM850.3 16l.3 .6-.6 .4zM849.7 16.5l.3 .5 .3-1zM849.9 15.5l.4 .5-.6 .5zM849.3 16l.4 .5 .2-1zM849.5 15l.4 .5-.6 .5zM848.9 15.5l.4 .5 .2-1zM849.1 14.5l.4 .5-.6 .5zM849.1 14.5l-.6 .6 .4 .4zM848.6 14.1l.5 .4-.6 .6zM848.6 14.1l-.5 .6 .4 .4zM848.1 13.7l.5 .4-.5 .6zM848.1 13.7l-.5 .6 .5 .4zM847.6 13.3l.5 .4-.5 .6zM847.6 13.3l-.5 .6 .5 .4zM847 13l.6 .3-.5 .6zM847 13l-.4 .6 .5 .3zM846.5 12.7l.5 .3-.4 .6zM846.5 12.7l-.4 .6 .5 .3zM845.9 12.4l.6 .3-.4 .6zM845.9 12.4l-.3 .7 .5 .2zM845.2 12.2l.7 .2-.3 .7zM845.2 12.2l-.2 .7 .6 .2zM844.6 12l.6 .2-.2 .7zM844.6 12l-.2 .7 .6 .2zM844 11.8l.6 .2-.2 .7zM844 11.8l-.2 .8 .6 .1zM843.4 11.7l.6 .1-.2 .8zM843.4 11.7l-.1 .8 .5 .1zM842.7 11.6l.7 .1-.1 .8zM842.7 11.6v.8l.6 .1zM842.1 11.6h.6v.8zM842.1 11.6v.8h.6z"/>
<path d="M13 535.9h.8l-.8 .6zM13 536.5h.8v-.6zM13 536.5h.8l-.7 .7zM13.8 536.5l-.7 .7 .8-.1zM13.1 537.2l.8-.1-.7 .7zM13.9 537.1l-.7 .7 .8-.1zM13.2 537.8l.8-.1-.6 .7zM14 537.7l-.6 .7 .7-.2zM13.4 538.4l.7-.2-.6 .9zM14.1 538.2l-.6 .9 .8-.3zM13.5 539.1l.8-.3-.5 .9zM14.3 538.8l-.5 .9 .7-.3zM13.8 539.7l.7-.3-.5 .9zM14.5 539.4l-.5 .9 .7-.4zM14 540.3l.7-.4-.4 .9zM14.7 539.9l-.4 .9 .7-.3zM14.3 540.8l.7-.3-.3 .9zM15 540.5l-.3 .9 .6-.4zM14.7 541.4l.6-.4-.2 .9zM15.3 541l-.2 .9 .6-.5zM15.1 541.9l.6-.5-.2 1zM15.7 541.4l-.2 1 .6-.5zM15.5 542.4l.6-.5-.2 1zM16.1 541.9l-.2 1 .6-.6zM16.5 542.3l-.1 1-.5-.4zM16.5 542.3l-.1 1 .5-.6zM16.9 542.7v1l-.5-.4zM16.9 542.7v1l.5-.6zM17.4 543.1v1l-.5-.4zM17.4 543.1v1l.4-.6zM17.8 543.5l.2 1-.6-.4zM17.8 543.5l.2 1 .3-.7zM18.3 543.8l.2 1-.5-.3zM18.3 543.8l.2 1 .4-.7zM18.9 544.1l.2 .9-.6-.2zM18.9 544.1l.2 .9 .3-.7zM19.4 544.3l.3 1-.6-.3zM19.4 544.3l.3 1 .3-.8zM20 544.5l.4 .9-.7-.1zM20 544.5l.4 .9 .2-.7zM20.6 544.7l.4 .9-.6-.2zM20.6 544.7l.4 .9 .1-.8zM21.1 544.8l.5 .9-.6-.1zM21.1 544.8l.5 .9 .1-.8zM21.7 544.9l.6 .9-.7-.1zM21.7 544.9l.6 .9v-.8zM22.3 545l.6 .8h-.6zM22.3 545l.6 .8v-.8z"/>
<path d="M851.2 21.5v514.4h.8zM851.2 21.5h.8v514.4z"/>
<path d="M22.9 545v.8l819.2-.8zM22.9 545.8l819.2-.8v.8z"/>
<path d="M842.1 545l.6 .8h-.6zM842.1 545l.6 .8v-.8zM842.7 545l.7 .7-.7 .1zM842.7 545l.7 .7-.1-.8zM843.3 544.9l.7 .7-.6 .1zM843.3 544.9l.7 .7-.2-.8zM843.8 544.8l.8 .6-.6 .2zM843.8 544.8l.8 .6-.2-.7zM844.4 544.7l.8 .6-.6 .1zM844.4 544.7l.8 .6-.2-.8zM845 544.5l.9 .5-.7 .3zM845 544.5l.9 .5-.3-.7zM845.6 544.3l.9 .5-.6 .2zM845.6 544.3l.9 .5-.4-.7zM846.1 544.1l.9 .4-.5 .3zM846.1 544.1l.9 .4-.4-.7zM846.6 543.8l1 .3-.6 .4zM846.6 543.8l1 .3-.5-.6zM847.1 543.5l1 .2-.5 .4zM847.1 543.5l1 .2-.5-.6zM847.6 543.1l1 .2-.5 .4zM847.6 543.1l1 .2-.5-.6zM848.1 542.7l1 .2-.5 .4zM848.1 542.7l1 .2-.6-.6zM848.5 542.3l1 .1-.4 .5zM848.9 541.9l-.4 .4 1 .1zM848.9 541.9h1l-.4 .5zM849.3 541.4l-.4 .5h1zM849.3 541.4h1l-.4 .5zM849.7 541l-.4 .4h1zM849.7 541l.9-.2-.3 .6zM850 540.5l-.3 .5 .9-.2zM850 540.5l.9-.2-.3 .5zM850.3 539.9l-.3 .6 .9-.2zM850.3 539.9l.9-.2-.3 .6zM850.5 539.4l-.2 .5 .9-.2zM850.5 539.4l.9-.3-.2 .6zM850.7 538.8l-.2 .6 .9-.3zM850.7 538.8l.9-.4-.2 .7zM850.9 538.2l-.2 .6 .9-.4zM850.9 538.2l.9-.4-.2 .6zM851 537.7l-.1 .5 .9-.4zM851 537.7l.9-.5-.1 .6zM851.1 537.1l-.1 .6 .9-.5zM851.1 537.1l.9-.6-.1 .7zM851.2 536.5l-.1 .6 .9-.6zM851.2 536.5l.8-.6v.6zM851.2 535.9v.6l.8-.6z"/>
</g>
<text font-size="8.8" x="22.6" y="27.9">FT Mustang</text>
<text font-size="6.6" x="19.3" y="538.4">www.flitetest.com</text>
<g font-size="4.4">
<text x="678.2" y="20.4">IN</text>
<text x="675.7" y="29.9">CM</text>
<text x="22.6" y="41.6">Designed By: Josh Bixler</text>
<text x="22.6" y="48.1">Drawing By: Dan Sponholz</text>
<text x="849.2" y="68.5" transform="rotate(-90 849.2 68.5)">Template Version 3.0.1</text>
<text x="630.6" y="175.3" transform="rotate(-168 630.6 175.3)">1</text>
<text x="630.7" y="180.3" transform="rotate(-168 630.7 180.3)">12</text>
<text x="306.9" y="329" transform="rotate(9 306.9 329)">45° DOUBLE BEVEL</text>
<text x="306.8" y="351.3" transform="rotate(9 306.8 351.3)">09</text>
<text x="307.3" y="356.2" transform="rotate(9 307.3 356.2)">1</text>
<text x="744.1" y="476" transform="rotate(-90 744.1 476)">13</text>
<text x="748.9" y="474.8" transform="rotate(-90 748.9 474.8)">1</text>
<text x="407.1" y="488.8" transform="rotate(-1 407.1 488.8)">45° SINGLE BEVEL</text>
<text x="849.3" y="535.9" transform="rotate(-90 849.3 535.9)">© 2016 Flite Test, LLC. Plans provided free of charge. Copies allowed for personal use only. Not for commercial use.</text>
</g>
<g font-size="3.5">
<text x="620.8" y="178.4" transform="rotate(-168 620.8 178.4)">TURTLE DECK</text>
<text x="316.9" y="352.5" transform="rotate(9 316.9 352.5)">LEFT WING</text>
<text x="743.8" y="465.9" transform="rotate(-90 743.8 465.9)">CANOPY</text>
</g>
<text font-size="3.3" x="816.7" y="30.4">SHEET 3 OF 4</text>
<g font-size="2.1">
<text x="622.1" y="171.9" transform="rotate(-168 622.1 171.9)">FT MUSTANG - v.1.1</text>
<text x="621.4" y="174.4" transform="rotate(-168 621.4 174.4)">POSTER BOARD</text>
<text x="316" y="359.1" transform="rotate(9 316 359.1)">FT MUSTANG - v.1.1</text>
<text x="316.5" y="356.6" transform="rotate(9 316.5 356.6)">FOAM BOARD</text>
<text x="747.8" y="465.6" transform="rotate(-90 747.8 465.6)">POSTER BOARD</text>
<text x="750.4" y="465.8" transform="rotate(-90 750.4 465.8)">FT MUSTANG - v.1.1</text>
</g>
</svg>
